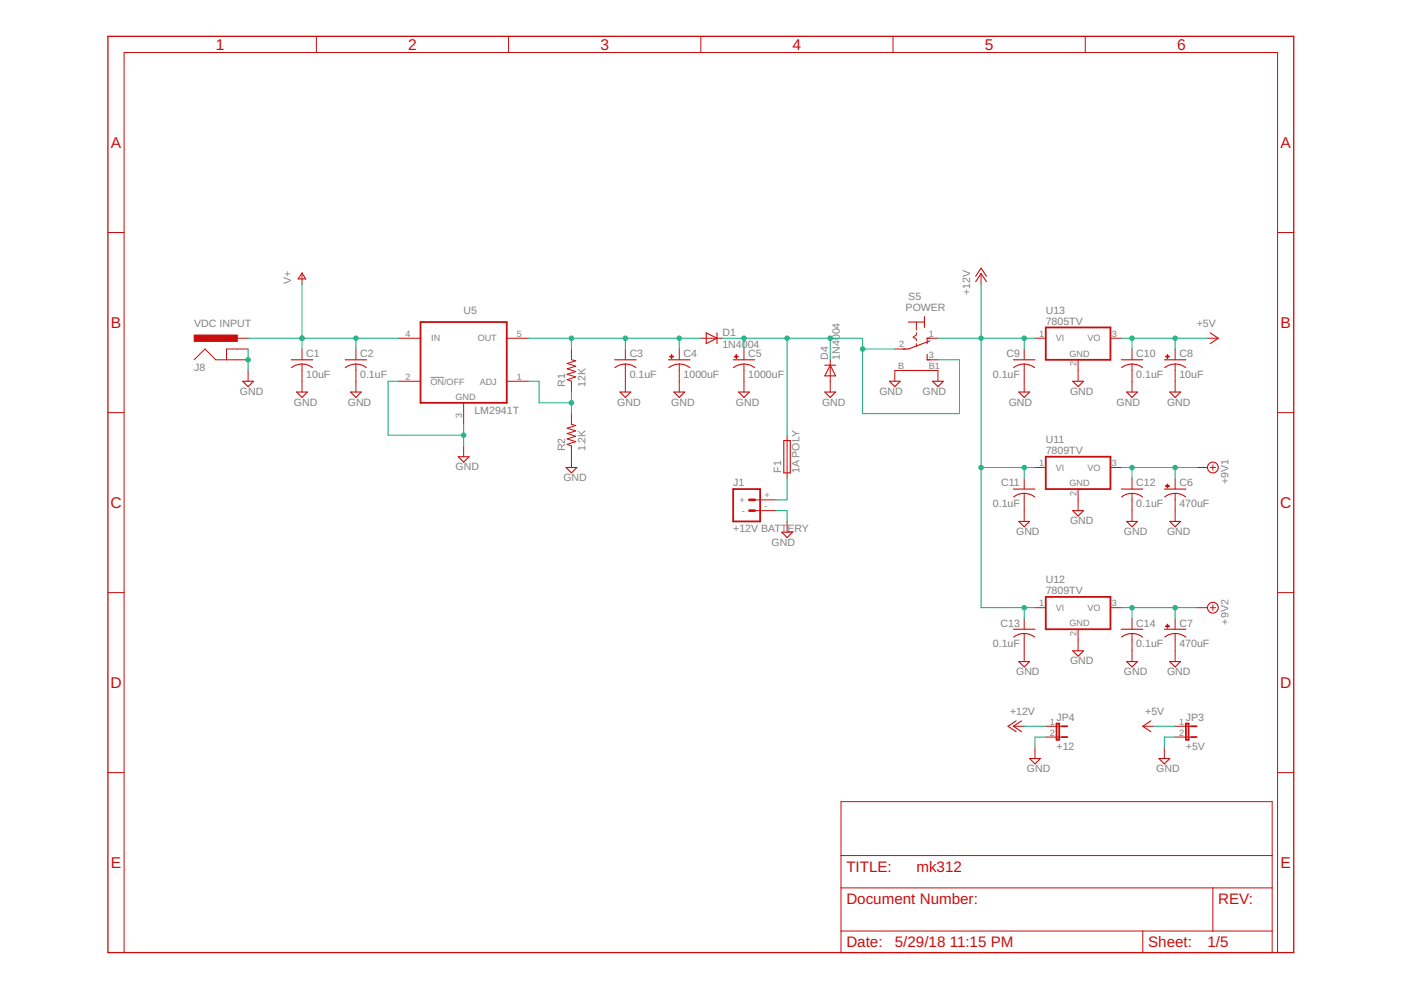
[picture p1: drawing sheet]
<svg xmlns="http://www.w3.org/2000/svg" width="297mm" height="210mm" viewBox="0 0 297 210" stroke-linecap="round" stroke-linejoin="round" font-family="sans-serif">
<path d="M91.3 80h2.8" fill="none" stroke="#808080" stroke-width=".21"/>
<g fill="none" stroke="#c90d0c" stroke-width=".23">
<path d="M64 57.9l.8 1.2h-1.6zM206.9 59.7l1.1-1.7 1.1 1.7M206.9 58.6l1.1-1.7 1.1 1.7M61.7 76.3h4.6M61.8 77.9a3.6 3.6 0 0 1 4.5 0M73.2 76.3h4.5M73.2 77.9a3.6 3.6 0 0 1 4.5 0M130.3 76.3h4.6M130.4 77.9a3.7 3.7 0 0 1 4.4 0M141.7 76.3h4.6M141.8 77.9a3.7 3.7 0 0 1 4.5 0M149.7 70.6l2.3 1.1-2.3 1.2z"/>
<path d="M152 70.6v2.3M155.4 76.3h4.6M155.5 77.9a3.7 3.7 0 0 1 4.5 0M174.9 77.4h2.3M176 77.4l1.2 2.3h-2.3zM191.4 78.5h5.7M192.6 68.3h3.4M196 67.1v2.3M196.6 75.1v1.2h.5M197.1 72.3l-4.5 1.7h-1.2M197.1 71.7h-.5v1.2M214.9 76.3h4.5"/>
<path d="M214.9 77.9a3.7 3.7 0 0 1 4.5 0M237.7 76.3h4.6M237.8 77.9a3.7 3.7 0 0 1 4.5 0M246.9 76.3h4.5M246.9 77.9a3.7 3.7 0 0 1 4.5 0M256.6 70.6l1.7 1.1-1.7 1.2M51.5 80.8h2.2l-1.1 1.2zM62.9 83.1h2.3l-1.2 1.2zM74.3 83.1h2.3l-1.1 1.2zM97.2 96.8h2.2l-1.1 1.2zM120 99.1h2.3l-1.1 1.2zM131.4 83.1h2.3l-1.1 1.2z"/>
<path d="M142.9 83.1h2.3l-1.2 1.2zM156.6 83.1h2.3l-1.2 1.2zM166.2 93.4h1.4v6.9h-1.4zM174.9 83.1h2.3l-1.2 1.2zM188.6 80.8h2.3l-1.2 1.2zM197.7 80.8h2.3l-1.1 1.2zM216 83.1h2.3l-1.2 1.2zM227.4 80.8h2.3l-1.1 1.2zM238.9 83.1h2.3l-1.2 1.2zM248 83.1h2.3l-1.1 1.2zM165.7 112.8h2.3l-1.1 1.2zM214.9 103.7h4.5"/>
<path d="M214.9 105.4a3.7 3.7 0 0 1 4.5 0M216 110.6h2.3l-1.2 1.1zM227.4 108.3h2.3l-1.1 1.1zM237.7 103.7h4.6M237.8 105.4a3.7 3.7 0 0 1 4.5 0M238.9 110.6h2.3l-1.2 1.1zM246.9 103.7h4.5M246.9 105.4a3.7 3.7 0 0 1 4.5 0M248 110.6h2.3l-1.1 1.1zM214.9 133.4h4.5M219.4 135.1a3.6 3.6 0 0 0-4.5 0M227.4 138h2.3l-1.1 1.1z"/>
<path d="M237.7 133.4h4.6M237.8 135.1a3.6 3.6 0 0 1 4.5 0M246.9 133.4h4.5M246.9 135.1a3.6 3.6 0 0 1 4.5 0M215.4 152.8l-1.7 1.2 1.7 1.1M216 140.3h2.3l-1.2 1.1zM216.6 152.8l-1.7 1.2 1.7 1.1M238.9 140.3h2.3l-1.2 1.1zM244 152.8l-1.7 1.2 1.7 1.1M248 140.3h2.3l-1.1 1.1zM218.3 160.8h2.3l-1.2 1.2zM245.7 160.8h2.3l-1.1 1.2z"/>
<circle cx="257.2" cy="99.1" r="1.14"/>
<circle cx="257.2" cy="128.8" r="1.14"/>
</g>
<g fill="none" stroke="#c90d0c" stroke-width=".21">
<path d="M67.1 7.7v3.4M107.8 7.7v3.4M148.6 7.7v3.4M189.3 7.7v3.4M230.1 7.7v3.4M22.9 49.3h3.4M64 58v2.3M208 58v2.3M270.9 49.3h3.4M41.2 76.3l2.3-2.3 2.2 2.3h6.9M50.3 71.7h2.3M52.6 74h-4.6v2.3"/>
<path d="M52.6 78.5v2.3M64 74v2.3M64 77.2v5.9M75.5 74v2.3M75.5 77.2v5.9M84.6 71.7h4.6M107.4 71.7h4.6M121.2 74v2.3l.9 .2-1.9 .6 1.9 .5-1.9 .6 1.9 .6-1.9 .6 1.9 .5-1.9 .6 1 .3v2.3M132.6 74v2.3M132.6 77.2v5.9M144 74v2.3M144 77.2v5.9"/>
<path d="M148.6 71.7h4.6M157.7 74v2.3M157.7 77.2v5.9M176 76.3v6.8M189.7 74h2.3M192 78.5h-2.3v2.3M194.3 68.3v1.7M194.3 70.6v.4l-.7 .5 .7 .4v.4M194.3 72.9v.5M196.6 76.3h2.3M196.6 71.7h2.3M196.6 78.5h2.3v2.3"/>
<path d="M217.1 74v2.3M217.1 77.2v5.9M219.4 71.7h2.3M228.6 76.3v4.5M235.4 71.7h2.3M240 74v2.3M240 77.2v5.9M249.2 74v2.3M249.2 77.2v5.9M256 71.7h2.3M22.9 87.5h3.4M84.6 80.8h4.6"/>
<path d="M98.3 85.4v4.6M98.3 94.6v2.2M107.4 80.8h4.6M121.2 87.7v2.3l.9 .2-1.9 .6 1.9 .6-1.9 .5 1.9 .6-1.9 .6 1.9 .5-1.9 .6 1 .4v4.5M166.9 92.3v9.1M219.4 99.1h2.3M235.4 99.1h2.3M253.7 99.1h2.3M256.6 99.1h1.1M257.2 98.6v1.1M270.9 87.5h3.4M160 106h4.6"/>
<path d="M160 108.3h4.6M166.9 110.6v2.2M217.1 101.4v2.3M217.1 104.6v6M228.6 103.7v4.6M240 101.4v2.3M240 104.6v6M249.2 101.4v2.3M249.2 104.6v6M22.9 125.6h3.4M217.1 131.1v2.3M217.1 134.3v6"/>
<path d="M219.4 128.8h2.3M228.6 133.4v4.6M235.4 128.8h2.3M240 131.1v2.3M240 134.3v6M249.2 131.1v2.3M249.2 134.3v6M253.7 128.8h2.3M256.6 128.8h1.1M257.2 128.3v1.1M270.9 125.6h3.4M214.9 154h2.2"/>
<path d="M219.4 158.6v2.2M221.7 154h3.4M221.7 156.3h3.4M242.3 154h2.3M246.9 158.6v2.2M249.2 154h3.4M249.2 156.3h3.4M22.9 163.8h3.4M178.3 170h91.4v32h-91.4zM270.9 163.8h3.4M178.3 188.3h91.4M178.3 197.4h91.4"/>
<path d="M178.3 181.4h91.4M242.3 197.4v4.6M257.2 188.3v9.1M26.3 202v-190.9h244.6v190.9"/>
</g>
<g fill="#c90d0c" stroke="#c90d0c" stroke-width=".21">
<path d="M41.2 71h9.1v1.4h-9.1z"/>
<path d="M142 75.5h.8v.2h-.8z"/>
<path d="M142.3 75.2h.2v.8h-.2z"/>
<path d="M155.7 75.5h.8v.2h-.8z"/>
<path d="M156 75.2h.2v.8h-.2z"/>
<path d="M247.1 103h.8v.1h-.8z"/>
<path d="M247.5 102.6h.1v.8h-.1z"/>
<path d="M247.1 132.7h.8v.1h-.8z"/>
<path d="M247.5 132.4h.1v.8h-.1z"/>
<path d="M247.1 75.5h.8v.2h-.8z"/>
<path d="M247.5 75.2h.1v.8h-.1z"/>
</g>
<path d="M89.2 68.3h18.2v17.1h-18.2zM221.7 69.4h13.7v6.9h-13.7zM221.7 96.8h13.7v6.9h-13.7zM155.4 103.7h5.8v6.9h-5.8zM221.7 126.6h13.7v6.8h-13.7zM224 153.4h.6v3.4h-.6zM225.1 154h1.2M225.1 156.3h1.2M251.4 153.4h.6v3.4h-.6zM252.6 154h1.1M252.6 156.3h1.1" fill="none" stroke="#c90d0c" stroke-width=".38"/>
<path d="M158.9 108.3h1.1M158.9 106h1.1" fill="none" stroke="#c90d0c" stroke-width=".55"/>
<path d="M22.9 7.7h251.4v194.3h-251.4z" fill="none" stroke="#c90d0c" stroke-width=".28"/>
<g fill="none" stroke="#0dab76" stroke-width=".21">
<path d="M52.6 74v4.5M52.6 71.7h32M64 60.3v13.7M75.5 71.7v2.3M112 71.7h36.6M121.2 71.7v2.3M132.6 71.7v2.3M144 71.7v2.3M153.2 71.7h29.7v16h20.5v-11.4h-4.5M157.7 71.7v2.3M166.9 71.7v20.6M176 71.7v4.6"/>
<path d="M182.9 74h6.8M198.9 71.7h20.5M208 60.3v68.5h11.4M217.1 71.7v2.3M237.7 71.7h18.3M240 71.7v2.3M249.2 71.7v2.3M84.6 80.8h-2.3v11.5h16M98.3 90v4.6M112 80.8h2.3v4.6h6.9M121.2 83.1v4.6M208 99.1h11.4"/>
<path d="M217.1 99.1v2.3M237.7 99.1h16M240 99.1v2.3M249.2 99.1v2.3M164.6 108.3h2.3v2.3M166.9 101.4v4.6h-2.3M217.1 128.8v2.3M237.7 128.8h16M240 128.8v2.3M249.2 128.8v2.3M217.1 154h4.6M221.7 156.3h-2.3v2.3"/>
<path d="M244.6 154h4.6M249.2 156.3h-2.3v2.3"/>
</g>
<g fill="#0dab76" stroke="#0dab76" stroke-width=".21">
<circle cx="52.6" cy="76.3" r=".47"/>
<circle cx="98.3" cy="92.3" r=".47"/>
<circle cx="121.2" cy="85.4" r=".47"/>
<circle cx="144" cy="71.7" r=".47"/>
<circle cx="132.6" cy="71.7" r=".47"/>
<circle cx="121.2" cy="71.7" r=".47"/>
<circle cx="208" cy="71.7" r=".47"/>
<circle cx="208" cy="99.1" r=".47"/>
<circle cx="217.1" cy="71.7" r=".47"/>
<circle cx="217.1" cy="99.1" r=".47"/>
<circle cx="217.1" cy="128.8" r=".47"/>
<circle cx="64" cy="71.7" r=".47"/>
<circle cx="75.5" cy="71.7" r=".47"/>
<circle cx="157.7" cy="71.7" r=".47"/>
<circle cx="166.9" cy="71.7" r=".47"/>
<circle cx="182.9" cy="74" r=".47"/>
<circle cx="176" cy="71.7" r=".47"/>
<circle cx="240" cy="71.7" r=".47"/>
<circle cx="249.2" cy="71.7" r=".47"/>
<circle cx="240" cy="99.1" r=".47"/>
<circle cx="249.2" cy="99.1" r=".47"/>
<circle cx="240" cy="128.8" r=".47"/>
<circle cx="249.2" cy="128.8" r=".47"/>
</g>
<g font-size="3.3" fill="#c90d0c">
<text x="45.8" y="10.6">1</text>
<text x="86.5" y="10.6">2</text>
<text x="127.3" y="10.6">3</text>
<text x="168.1" y="10.6">4</text>
<text x="208.8" y="10.6">5</text>
<text x="249.6" y="10.6">6</text>
<text x="23.5" y="31.4">A</text>
<text x="271.5" y="31.4">A</text>
<text x="23.5" y="69.6">B</text>
<text x="271.5" y="69.6">B</text>
<text x="23.4" y="107.7">C</text>
<text x="271.4" y="107.7">C</text>
<text x="23.4" y="145.9">D</text>
<text x="271.4" y="145.9">D</text>
<text x="23.5" y="184.1">E</text>
<text x="271.5" y="184.1">E</text>
</g>
<g font-size="3.2" fill="#c90d0c">
<text x="179.4" y="184.8">TITLE:</text>
<text x="194.3" y="184.8">mk312</text>
<text x="179.4" y="191.7">Document Number:</text>
<text x="258.3" y="191.7">REV:</text>
<text x="179.4" y="200.8">Date:</text>
<text x="189.7" y="200.8">5/29/18</text>
<text x="201.4" y="200.8">11:15 PM</text>
<text x="243.4" y="200.8">Sheet:</text>
<text x="256" y="200.8">1/5</text>
</g>
<g font-size="2.2" fill="#808080">
<text x="61.7" y="60.3" transform="rotate(-90 61.7 60.3)">V+</text>
<text x="192" y="66">POWER</text>
<text x="192.6" y="63.7">S5</text>
<text x="205.7" y="62.6" transform="rotate(-90 205.7 62.6)">+12V</text>
<text x="41.2" y="69.4">VDC INPUT</text>
<text x="98.3" y="66.6">U5</text>
<text x="153.2" y="71.3">D1</text>
<text x="221.7" y="68.8">7805TV</text>
<text x="221.7" y="66.6">U13</text>
<text x="253.7" y="69.4">+5V</text>
<text x="64.9" y="75.7">C1</text>
<text x="76.4" y="75.7">C2</text>
<text x="133.5" y="75.7">C3</text>
<text x="144.9" y="75.7">C4</text>
<text x="153.2" y="73.8">1N4004</text>
<text x="158.6" y="75.7">C5</text>
<text x="175.6" y="76.3" transform="rotate(-90 175.6 76.3)">D4</text>
<text x="178.1" y="76.3" transform="rotate(-90 178.1 76.3)">1N4004</text>
<text x="213.4" y="75.7">C9</text>
<text x="240.9" y="75.7">C10</text>
<text x="250.1" y="75.7">C8</text>
<text x="41.2" y="78.6">J8</text>
<text x="50.9" y="83.7">GND</text>
<text x="64.9" y="80">10uF</text>
<text x="76.4" y="80">0.1uF</text>
<text x="119.8" y="82" transform="rotate(-90 119.8 82)">R1</text>
<text x="124.1" y="82" transform="rotate(-90 124.1 82)">12K</text>
<text x="133.5" y="80">0.1uF</text>
<text x="144.9" y="80">1000uF</text>
<text x="158.6" y="80">1000uF</text>
<text x="186.4" y="83.7">GND</text>
<text x="195.6" y="83.7">GND</text>
<text x="210.5" y="80">0.1uF</text>
<text x="226.9" y="83.7">GND</text>
<text x="240.9" y="80">0.1uF</text>
<text x="250.1" y="80">10uF</text>
<text x="62.3" y="86">GND</text>
<text x="73.7" y="86">GND</text>
<text x="100.6" y="87.7">LM2941T</text>
<text x="130.9" y="86">GND</text>
<text x="142.3" y="86">GND</text>
<text x="156" y="86">GND</text>
<text x="174.3" y="86">GND</text>
<text x="213.9" y="86">GND</text>
<text x="236.7" y="86">GND</text>
<text x="247.4" y="86">GND</text>
<text x="119.8" y="95.7" transform="rotate(-90 119.8 95.7)">R2</text>
<text x="124.1" y="95.7" transform="rotate(-90 124.1 95.7)">1.2K</text>
<text x="221.7" y="94">U11</text>
<text x="96.6" y="99.7">GND</text>
<text x="119.4" y="102">GND</text>
<text x="165.6" y="100.3" transform="rotate(-90 165.6 100.3)">F1</text>
<text x="169.5" y="100.3" transform="rotate(-90 169.5 100.3)">1A POLY</text>
<text x="221.7" y="96.3">7809TV</text>
<text x="155.4" y="103">J1</text>
<text x="210.5" y="107.5">0.1uF</text>
<text x="212.3" y="103.1">C11</text>
<text x="240.9" y="107.5">0.1uF</text>
<text x="240.9" y="103.1">C12</text>
<text x="250.1" y="107.5">470uF</text>
<text x="250.1" y="103.1">C6</text>
<text x="260.5" y="102.7" transform="rotate(-90 260.5 102.7)">+9V1</text>
<text x="155.4" y="112.8">+12V BATTERY</text>
<text x="215.4" y="113.4">GND</text>
<text x="226.9" y="111.1">GND</text>
<text x="238.3" y="113.4">GND</text>
<text x="247.4" y="113.4">GND</text>
<text x="163.6" y="115.7">GND</text>
<text x="221.7" y="126">7809TV</text>
<text x="221.7" y="123.7">U12</text>
<text x="210.5" y="137.2">0.1uF</text>
<text x="212.1" y="132.8">C13</text>
<text x="240.9" y="137.2">0.1uF</text>
<text x="240.9" y="132.8">C14</text>
<text x="250.1" y="137.2">470uF</text>
<text x="250.1" y="132.8">C7</text>
<text x="260.5" y="132.4" transform="rotate(-90 260.5 132.4)">+9V2</text>
<text x="215.4" y="143.1">GND</text>
<text x="226.9" y="140.8">GND</text>
<text x="238.3" y="143.1">GND</text>
<text x="247.4" y="143.1">GND</text>
<text x="214.1" y="151.7">+12V</text>
<text x="224" y="152.8">JP4</text>
<text x="242.8" y="151.7">+5V</text>
<text x="251.4" y="152.8">JP3</text>
<text x="224" y="159.1">+12</text>
<text x="251.4" y="159.1">+5V</text>
<text x="217.7" y="163.7">GND</text>
<text x="245.2" y="163.7">GND</text>
</g>
<g font-size="1.9" fill="#808080">
<text x="86" y="71.4">4</text>
<text x="109.5" y="71.4">5</text>
<text x="196.9" y="71.4">1</text>
<text x="220.3" y="71.4">1</text>
<text x="235.8" y="71.4">3</text>
<text x="91.4" y="72.3">IN</text>
<text x="101.3" y="72.4">OUT</text>
<text x="190.6" y="73.7">2</text>
<text x="196.9" y="76">3</text>
<text x="223.8" y="72.4">VI</text>
<text x="226.8" y="75.6">GND</text>
<text x="228.3" y="77.7" transform="rotate(-90 228.3 77.7)">2</text>
<text x="230.6" y="72.4">VO</text>
<text x="86" y="80.5">2</text>
<text x="91.3" y="81.5">ON/OFF</text>
<text x="101.7" y="81.5">ADJ</text>
<text x="109.5" y="80.5">1</text>
<text x="190.4" y="78.2">B</text>
<text x="196.9" y="78.2">B1</text>
<text x="96.6" y="84.8">GND</text>
<text x="98" y="88.6" transform="rotate(-90 98 88.6)">3</text>
<text x="220.3" y="98.8">1</text>
<text x="223.8" y="99.8">VI</text>
<text x="230.6" y="99.8">VO</text>
<text x="235.8" y="98.8">3</text>
<text x="156.8" y="106.7">+</text>
<text x="162.1" y="105.7">+</text>
<text x="162.1" y="108">-</text>
<text x="226.8" y="103">GND</text>
<text x="228.3" y="105.1" transform="rotate(-90 228.3 105.1)">2</text>
<text x="157.3" y="109">-</text>
<text x="220.3" y="128.5">1</text>
<text x="223.8" y="129.5">VI</text>
<text x="230.6" y="129.5">VO</text>
<text x="235.8" y="128.5">3</text>
<text x="226.8" y="132.7">GND</text>
<text x="228.3" y="134.8" transform="rotate(-90 228.3 134.8)">2</text>
<text x="222.6" y="153.7">1</text>
<text x="222.6" y="155.9">2</text>
<text x="250" y="153.7">1</text>
<text x="250" y="155.9">2</text>
</g>
</svg>
